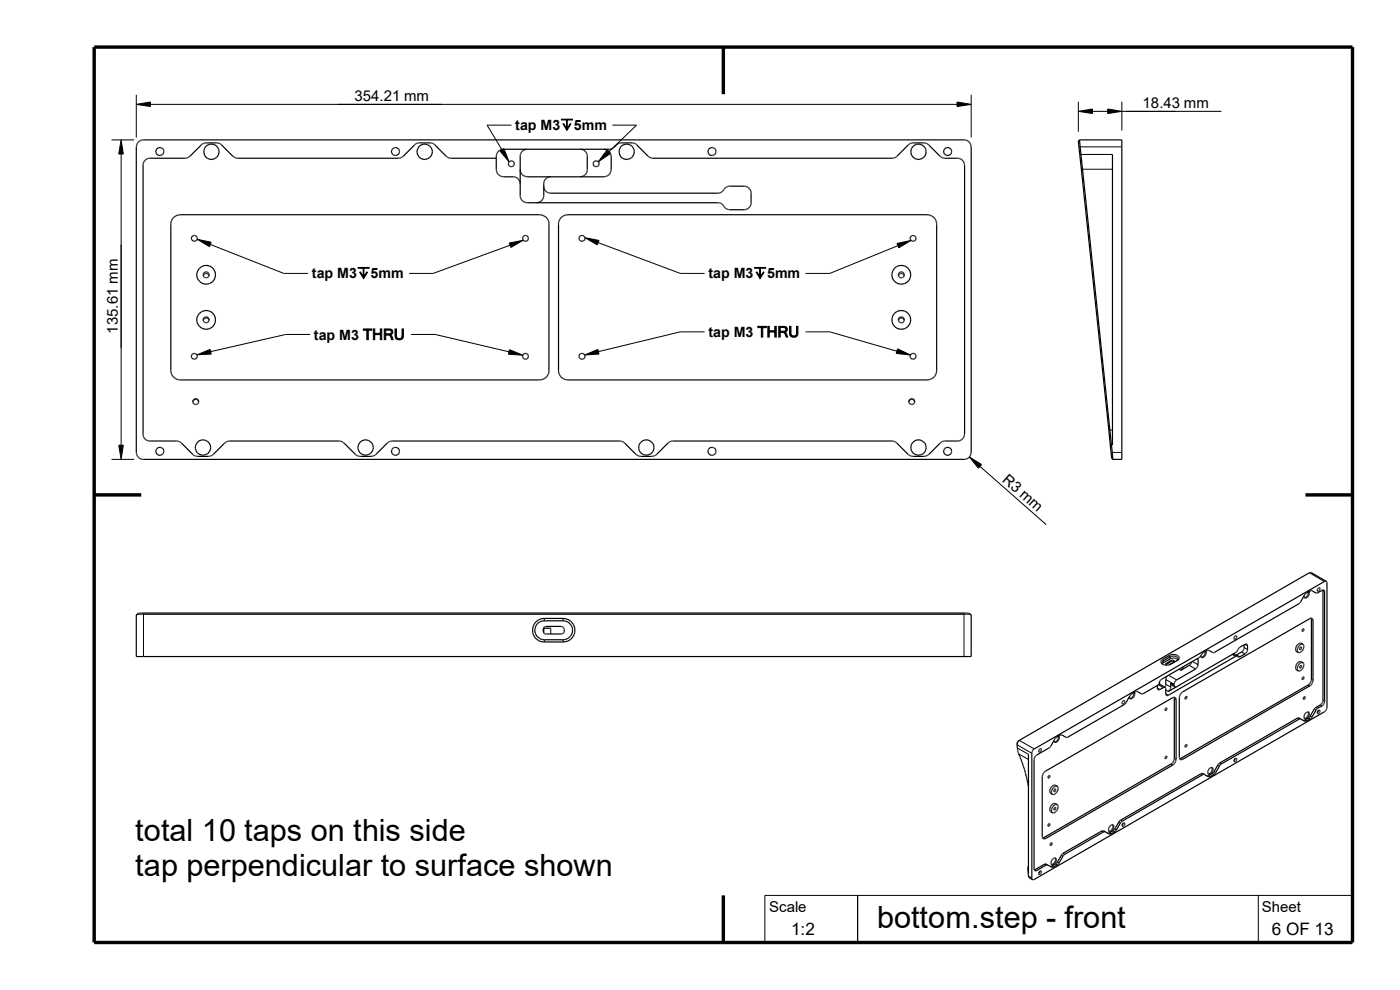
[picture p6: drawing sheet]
<svg xmlns="http://www.w3.org/2000/svg" width="297mm" height="210mm" viewBox="0 0 297 210" stroke-linecap="round" stroke-linejoin="round" font-family="sans-serif">
<g fill="none" stroke="#000" stroke-width=".25">
<path d="M29.3 30.2l.9-.5h174.6a1.55 1.55 0 0 1 1.2 1.5v64.9a1.47 1.47 0 0 1-1.2 1.4h-174.6a1.55 1.55 0 0 1-1.3-1.5v-64.8zM39.7 33.5l-8.1 .1-.8 .4-.4 .8v57.5a1.51 1.51 0 0 0 1.2 1.3h6.2l.7 .4 2.8 2.7 3.3 .1 .4-.2M39.8 33.4v.1M43.1 30.4l-2.9 2.8-.5 .3M43.1 30.4h.1M43.2 30.4h.1M46.4 30.4l-2.9-.1-.4 .1M46.4 30.4h.1M46.5 30.4l.4 .2M46.6 30.4h.1M46.9 30.6h.1M46.9 30.6l2.5 2.6 .9 .4h34.4l.4-.2"/>
<path d="M49.9 33.4l.1 .1M85 33.4v.1M85.1 33.4l3.3-3 3-.1 .8 .3 2.6 2.7 .7 .3h9.8M95.2 33.5h.1M111.7 31.7l-.8 .3-.5 .9v8.8a1.48 1.48 0 0 0 1.3 1.3h40.9l.7 .4 .6 .8 .8 .3h3.3l.5-.1 .6-.5 .2-.6v-2.6l-.2-.6-.4-.3-.6-.3h-3.5l-1 .6a1.57 1.57 0 0 1-1.1 .9h-35.9l-.9-.5-.3-.7M116.6 37.5l-.9 .5-.3 .7-.1 3.2a1.57 1.57 0 0 1-1.5 1.1M123.2 31.7l.9 .3 .5 .9v3.3a1.6 1.6 0 0 1-1.5 1.3M128.3 31.7l.8 .3 .5 .9 .1 3.1a1.58 1.58 0 0 1-1.6 1.5h-16.4a1.47 1.47 0 0 1-1.3-1.3M129.8 31.5v.1M131.2 30.4l-1.2 1.1-.5 .2h-23.1l-.7 .4-.4 .8v3.1a1.58 1.58 0 0 0 1.5 1.5h2.3a1.74 1.74 0 0 1 1.2 1.1l.1 .3M131.2 30.4h.1M131.2 30.4l.4-.1h2.7l.7 .3"/>
<path d="M131.3 30.4h.1M134.5 30.4h.1M134.7 30.4h.1M135 30.6h.1M135 30.6l2.5 2.6 .9 .4h51l.8-.3 2.6-2.7M138 33.4v.1M189.7 33.5h.1M192.8 30.6h.1M192.9 30.6l.6-.3h2.7l.6 .3M196.8 30.6h.1M196.9 30.6l2.7 2.7 .7 .3h3.1l.4 .1 .6 .6 .2 .8v57.2a1.51 1.51 0 0 1-1.2 1.3h-3.4M200 33.5h.1"/>
<path d="M228.9 31.2l.2 1.6M229 29.7h9v67.8h-1.9M229 29.7l-.2 .2 .1 1.3M229 29.7l.2 1.5M229.1 32.8l.3 3.1M229.1 32.8h.2M229.2 31.2l.5 4.7M229.2 31.2h-.3M229.4 35.9l5.8 55.4M229.4 35.9h.3M229.7 35.9l5.8 55.3M236 32.8v61.6"/>
<path d="M37 46l.5-.3 .7-.1h76.3a1.98 1.98 0 0 1 2 1.6l-.1 32a1.95 1.95 0 0 1-1.9 1.4h-76.3a2.01 2.01 0 0 1-2-1.9v-31.3l.3-.8zM43.1 58.5l.5-.5 .6 .2 .1 .3M44.1 58.8h.1M119 46.1l.8-.4 .7-.1h76.2a2.13 2.13 0 0 1 2 1.8v31.3a2.01 2.01 0 0 1-2 1.9h-76.2a2.01 2.01 0 0 1-2-1.6v-31.8zM152.8 43.1h.1M191.8 58.5l-.2-.3-.5-.2-.3 .2-.2 .3M43.1 67.9l.4 .6 .7-.2M43.1 67.9a.64 .64 0 0 1 .7-.7 .64 .64 0 0 1 .6 .7M43.1 67.9h.1M43.1 67.9a.64 .64 0 0 1 .7-.5 .64 .64 0 0 1 .6 .5M43.2 68.1v.1M43.4 68.4h.1"/>
<path d="M43.6 68.5h.1M44.2 68.2v.1M44.4 67.9l-.2 .3M190.6 67.9v.1M190.6 68v.1M190.7 68.1v.1M191.8 67.9a.64 .64 0 0 0-.6-.5 .64 .64 0 0 0-.6 .5M191.9 67.9l-.1 .3-.5 .3-.5-.1-.2-.3M191.9 67.9a.64 .64 0 0 0-.7-.7 .64 .64 0 0 0-.6 .7M191.9 67.9h-.1M40.9 85.3l.2-.4 .3-.2 .5 .1 .3 .5M41 84.9h.1"/>
<path d="M41.4 96.7h.1M41.7 96.8h.1M41.8 84.7h-.7l-.2 .6M41.8 84.7h.1M41.9 84.7a.64 .64 0 0 1 0 1 .64 .64 0 0 1-1-.4M44.4 96.8h.1M44.7 96.7h.1M45 96.6h.1M48.1 93.7l-3.1 2.9M48.2 93.6h23.9l.9 .4 2.8 2.7M48.2 93.6l-.1 .1M75.8 96.7h.1"/>
<path d="M79 96.8h-.1M79.2 96.7h.1M82.5 93.7l-3.2 3-3.1 .1-.3-.1M82.5 93.7h.1M132 93.6h.1M142.2 93.6h.1M189.7 93.6h.1M192.8 85.3l.2-.5 .3-.1a.65 .65 0 0 1 .8 .6M192.9 84.9l-.1 .1M200 93.6l-.4 .3-2.6 2.5-.8 .4h-2.7l-.4-.1-2.9-2.8-.8-.3h-46.8l-.7 .3-2.6 2.5-.9 .4h-2.6l-.5-.1-2.9-2.8-.8-.3h-48.5l-.6 .1M200 93.6h.1M235.2 91.3l.3 3.1"/>
<path d="M235.5 91.2l.5 4.8M235.5 91.2l-.3 .1M235.5 94.4h.3M235.5 94.4l.2 1.6M235.7 96l.1 1.2 .3 .3M236 96h-.3M236 96l.1 1.5M29 130.4l176.3-.1 .7 .1M29.2 130.3l-.1 .1M29.2 130.2l-.3 .2v8.9h177.1v-8.9M29.2 130.1l175.9-.1 .7 .2 .2 .2M29.2 130.1v.1"/>
<path d="M113.5 132.1l.7-.6 .8-.3h4.5a2.5 2.5 0 0 1 2.5 2.5 2.5 2.5 0 0 1-2.5 2.5h-4a2.52 2.52 0 0 1-2.3-1.5 2.52 2.52 0 0 1 .3-2.6zM114.2 132.2l.6-.4 .7-.1h4a2.01 2.01 0 0 1 2 2 2.01 2.01 0 0 1-2 2h-4a2.03 2.03 0 0 1-1.9-1.3 2.03 2.03 0 0 1 .6-2.2zM115.2 134h.1M115.3 133.3v.8l.4 .4h3.6l.4-.4M115.3 133.3l.5-.4h3.3l.6 .4M115.3 133.3h1.5M115.3 133.2v.1M115.3 134.2h.1M115.4 133.3v.9M119.3 133h.1M119.4 134.4h.1M119.6 133.2v1"/>
<path d="M205.7 130.1v.1M205.8 130.3v.1M249.9 140a.62 .62 0 0 0-.8-.8l-.8 .1-1.5 .9M249.9 140h.1M249.9 139.9h.1M249.9 140l-.6-.4-.8 .1-2 1.1M254.1 139.7l.1 1.4-.2 .4-.4 .4-4.1 2.4-.4 .6v.6l.1 .2h.4M255.1 138.5v.1M255.2 138.5l-.8 1-8 4.6-.4 .5M255.7 138.2v.1M255.7 138.3h.1M255.7 138.3l-.4 .9-.5 .2v-.3"/>
<path d="M255.8 138.1l.1 .5-.3 .6-.5 .3-.3-.1M261.5 138.9l.3-.1 .7 .4M261.8 135.6h.1M261.9 135.1l.2-.2 .3 .1-.1 .5-.3 .1h-.2zM262 135h.1M262.1 134.9h.1M262.3 135.3v.1M262.3 138.9v.1M262.5 139.2h-.4l-14.2 8.3M262.5 138l-.3 .4-12.6 7.3M262.6 137.9l-.1 .2M262.6 137.9h.1"/>
<path d="M262.7 137.7h.1M262.7 139.4h.1M263 139.4h-.1M263.9 136.8v.7l-.2 .6-1.6 .9M264.2 136.7h.1M264.2 136.7l-1.3 .7-.3 .5M264.2 136.7l.3-.1 .2 .3-.1 1.2M264.5 136.7h.1M264.6 138.1l-.1 .3a2.2 2.2 0 0 1-1.9 1l-.1-.2M264.6 136.7v.1M264.6 138v.1M275.7 137.5l.4-.2v.3l-.2 .2h-.1z"/>
<path d="M275.7 127.9h.1M275.7 137.8h.1M275.8 137.4h.1M275.8 137.3h.1M276 137.2v.1M276.1 137.2v.1M276.1 137.3h.1M276.1 137.5h.1M276.3 133.6l.3-.2-.2 .5h-.2zM276.3 133.9h.1M276.4 136.7a1 1 0 0 0-1.5 .8v.5l.5 .4M276.4 136.7a1.14 1.14 0 0 0-1 1.7"/>
<path d="M276.4 136.7h.1a1.27 1.27 0 0 1-1 1.8l-.1-.1M276.6 136.8v.1M276.6 126.5l.1 .3M276.7 126.7h.1M276.7 126.8h.1M277.6 125.6a.99 .99 0 0 1-.9 1.2M277.6 125.6h.1M277.6 125.7v.1M277.7 125.6a.99 .99 0 0 1-.9 1.2M277.7 125.5v.1M277.9 131.2l.4-.1 .3 .3v13.1l-.4 .8-27.3 15.8-.5 .1-.1-.2M277.9 131.2h.1"/>
<path d="M277.9 131.2l-27 15.6-.4 .4-.3 .8 .1 13M278.1 131.1h.1M278.2 131.1v13.1l-.3 .7-.3 .3M279.5 125.8h-.3l-.9-.5h-.3l-1.2 .8-1.2 2-18 10.3-.3 .1-1.1-.6-1 .6M279.5 125.8h.1M279.7 124.7h.3a.49 .49 0 0 1-.5 .7v-.4M279.8 124.7l-.3 .4M280 124.7h.1M280.6 125.2l.1 23.4-.2 .4M280.6 125.2l-1.1 .6M280.6 125.2h.3l.1 .2v23.6l-.5 .7-1 .6M280.9 125.3h.1"/>
<path d="M281.3 123.3h-.3l-61.7 35.7M281.3 123.3h.1M281.3 123.3l-3.1-1.8h-.4l-61.6 35.6M281.4 123.3l.1 .2v26.7l-.2 .5-62.1 35.9-.3-.2v-26.8l.4-.6M215.9 159.3v.1M216.1 157.2l-.3 .4 .3 2.2a33.8 33.8 0 0 1 2.1 7M216.1 157.2h.1M216.2 157.1l-.1 .1M216.2 157.1l-.3 .3-.1 .4M219.3 159h.1M220.3 159.4l.1 .1M220.4 159.2l-.1 .1"/>
<path d="M220.4 159.5v.1M220.6 158.9h.3v.3l-.3 .4-.2-.1zM220.6 158.9h.1M222.8 158.4h.1M223.6 157.1l.3 .4M223.6 157.3v.1M223.8 156.8l-1.2 1.9-2.8 1.5-.4 .9v23.3l.1 .3M223.8 156.8h.1M223.9 157.5h.1M224.5 156.2v.4l-.2 .5-.6 .3M224.5 156.2h.1M224.7 156.1v.1"/>
<path d="M224.7 156.2a.91 .91 0 0 1-.3 1.1l-.5 .2M225 155.9v.1M238.2 148.8h.1M238.3 148.7h.1M238.6 148.6l-.1 .6-.4 .2v-.5l.3-.3 .2 .1M238.6 149.4l-12.1 7-.3 .1-.9-.6-.4 .1-1.1 .8M238.6 149.4h.1M238.8 149.2v.1M239.6 148.1h.1M239.7 148.2h.1M239.8 147.6l-1.2 1.8M239.8 147.5v.1"/>
<path d="M239.8 147.4h.1M240.5 146.9v.5l-.3 .6-.6 .2v-.3M240.7 146.9a.94 .94 0 0 1-1 1.3M240.7 146.9h.1M241 146.7h.1M242.1 147.2l-.8-.5h-.4l-1.1 .8M242.1 147.2h.1M245.5 145.4v.7l.2 .2h.3l.8-.5h.4M245.7 146.3h.1M245.9 145.1l1.3 .7M246 144.7l-.1 .1M246 144.6l-.1 .6-3.4 2h-.3"/>
<path d="M246 144.6v.6M246 146.3h.1M246.3 140.6l.1 .1M246.5 140.4h.1M246.7 140.6v.1M246.8 140.2h.1M246.8 140.2a.42 .42 0 0 0-.1 .7h.1M247.1 145.7v.1M247.2 145.8h.1M247.2 150.3l.4-.1-.2 .5h-.3zM247.2 145.8l.2 1.6v.1h.4M247.2 145.5l-.1 .3"/>
<path d="M247.2 150.4h.1M247.3 140.8l1.3-.8 .6 .3v.1l-.7-.1-1.1 .7zM247.3 140.8v.1M247.4 141l.1 .1M247.4 150.7h-.1M247.4 147.5h.1M247.4 143.7l-.2 1.9M247.5 147.5v.1M247.5 150.5h.1M247.6 143.4l-.2 .4M247.7 147.5v.1M247.8 147.5h.1"/>
<path d="M248.4 145.2h.1M248.9 148l-27.3 15.7-.5 1 .1 13.1M249.1 147.9v13.1l-.3 .8-27.6 16M249.1 140.4l-1.1 .7M249.2 145.7l-.7-.5-.1-.3v1.1l-.5 .7 1.7-1M249.3 148h.1M249.3 148h-.5M249.3 148l.2 .2v12.9l-.5 1-27.2 15.8M249.5 148.3v.1M249.6 145.7h.1M249.8 140.1l.4-.5a1.39 1.39 0 0 0-2.1-.5l-1.6 .8-.2 .4v.3M249.8 140.1l-.2 .1"/>
<path d="M249.8 140.1l-1.9 1h-.9l-.6-.4M249.9 140l-.1 .1M250.5 142.2h.1M250.7 142l-.1 .2M250.7 142h.1M251 141.7l-.2 .3M251 141.6h.1M251 141.4v.3M251.4 148.2h.1M251.4 148l.4-.3-.2 .6M251.4 148v.3h.2M251.4 148h.1"/>
<path d="M251.4 158.2v.1M251.5 158l.3-.1v.4l-.3 .2zM251.6 148.3h.1M251.6 158.5h.1M251.7 147.7h.1M251.8 158h.1M251.8 147.8h.1M251.8 158.1v.1M251.8 147.9v.1M252.6 140.9h.1M252.7 140.6v.1M252.8 140.4l-.5 .7-1.8 1.1"/>
<path d="M275.7 141.7h.1M275.8 141.4l.3-.2v.3l-.2 .2h-.1zM275.8 141.3h.1M275.8 141.2h.1M275.9 152.5h-.3l-16.5 9.6-1.2 1.8M275.9 152.5l-.4-.2h-.2l-16.6 9.6M275.9 141.2h.1M276 141.6l-.1 .1M276.1 141.4h.1M276.1 141.2h.1M276.3 143.8h.1M276.3 144.2h.1"/>
<path d="M276.4 140.6a1 1 0 0 0-1.5 .8v.5l.5 .4M276.4 140.6l.2 .1a1.38 1.38 0 0 1-.7 1.5l-.5 .1M276.4 140.6a1.14 1.14 0 0 0-1 1.7M276.4 152.8h.4M276.5 143.6h.1v.3l-.3 .3-.1-.3zM276.5 148.3h.1M276.6 147.9l.3-.1v.3l-.3 .3-.1-.3zM276.7 148.3h.1M276.8 148.2v.1M276.8 153h.1M276.9 152.4h.1M276.9 151.3a.46 .46 0 0 1 .7-.3 .46 .46 0 0 1 .1 .7l-.2 .5a.5 .5 0 0 1-.9 .1v-.4z"/>
<path d="M277 153h.1M277.5 151h.1M277.5 151l.1 .3M277.6 145.3l-27.3 15.7M277.6 151.3h.1M277.6 151.3l-.4 .9-.5 .2M277.6 145.2v.1M278.1 152.4l-.9 .6h-.4l-.9-.5M278.1 152.4h.1M278.3 152.2l-.2 .2M278.3 152.1v.1M278.8 150.4h.1"/>
<path d="M279.1 150.1l-1.2 1.9-1.2 .8M279.1 150.1h.1M279.4 151.1l.5-.5a.5 .5 0 0 1-.3 .8h-.1M279.4 151.1l.1 .3M279.5 150.3l-1.2 1.8M279.5 150.3h.1M279.5 151.4h.1M279.5 151l-.1 .1M279.6 150.8l-.1 .2M279.7 150.7l-.1 .1M280.5 149.1l-.4 .4-1 .6M280.5 149v.1"/>
<path d="M281 149.1h-.1M218.2 160v25.2M221.1 177.7l.1 .1M221.2 177.8l.2 .2 .4-.1M221.8 177.9h.1M222.4 174.8h.4a.35 .35 0 0 1-.1 .4 .35 .35 0 0 1-.4 .1zM222.6 164.9h.1M222.7 164.5v.1M222.7 164.6l-.1 .4M222.7 175h.1M222.7 164.5h-.2l-.2 .4v.2l.3-.1M222.8 179.2h.1"/>
<path d="M222.8 178.9v.3M222.8 178.9h.1M222.9 178.9l.3-.1v.4l-.2 .2-.2-.2M223.1 178.8h.1M223.6 167.9h.1M223.7 167.4l-.1 .5 .3-.2M223.7 167.4h.1M223.7 167.4h.3l-.1 .3M223.8 167.9h-.1M223.9 171.6l-.3 .2a.33 .33 0 0 1 0-.3 .33 .33 0 0 1 .4-.2l-.1 .4M223.9 167.7v.1M224.3 166.8a1.06 1.06 0 0 0-1.3 .1 1.06 1.06 0 0 0-.2 1.2l.5 .4"/>
<path d="M224.3 170.7a1 1 0 0 0-1.6 .8l.1 .5 .5 .4M224.3 166.8l.2 .3a1.66 1.66 0 0 1-.7 1.3l-.5 .1M224.3 166.8a1.14 1.14 0 0 0-1 1.7M224.3 170.7a1.16 1.16 0 0 0-1 1.7M224.3 170.7h.1M224.4 170.7l.1 .5-.2 .6-.5 .6h-.5M233.8 176.3l-8.3 4.7-1.4 2.2-1 .6h-.3M233.8 176.3h.1M233.8 176.3l.3-.1 .4 .2M234.5 176.4l.8 .6 .4-.1 .8-.5M234.5 176.4l-.4 .1-8.3 4.8-1.5 2.2-.9 .5-1.1-.5M235.6 176.9v.1"/>
<path d="M236.1 175a.97 .97 0 0 0-.7 1.4l.5-.1 .3-.4 .1-.8-.2-.1M236.1 175v.1a1.04 1.04 0 0 1-.8 1.3l-.1-.1M236.1 175h.1M236.2 175h.1M236.3 175.2h.1M236.5 176.4h.1M236.5 175.9l-.3 .3-.9 .5h-.4M236.5 175.9h.1M236.7 176.3l-.2 .1M236.7 176.3h.1M237.5 174.2l-1 1.7M237.5 174.2h.1"/>
<path d="M237.5 174.1h.1M237.7 174.5h.1M238.1 174.9h.1M238.2 174.9h.1M238.2 174.7h.1M238.3 175.3h.1M238.6 174.6l-.1 .4a.3 .3 0 0 1-.1 .3 .3 .3 0 0 1-.4 0l.3-.7M238.6 174.6l-.4 .1-.2 .3M238.6 174.6v.1M238.6 174.9h.1M247.2 160.6h.1M247.3 160.4h.3v.3a.21 .21 0 0 1-.2 .2 .21 .21 0 0 1-.3-.2z"/>
<path d="M250.3 161.1h.1M255.1 164.3l-17.1 9.9-1.3 2.1M255.1 164.3h.1M255.5 164.3h-.3M255.5 164.3l-.4-.3-.3 .1-17.3 10.1M256.3 164.5v.1M256.5 163.1a.49 .49 0 0 1 .8-.1 .49 .49 0 0 1 0 .7l-.5 .5a.39 .39 0 0 1-.4 0 .39 .39 0 0 1-.2-.4zM257.1 162.8a1.06 1.06 0 0 1-.8 1.4M257.3 162.9v.1M257.4 163.9v.1M257.5 163.7v.1M257.9 164h.1"/>
<path d="M257.9 163.9l-.3 .4-.9 .5h-.3l-.9-.5M258.7 161.9l-1.3 2-1 .6-.4 .1M258.7 161.9h.1M258.9 162.3h.1M261.8 161.2l.3-.3h.2a.46 .46 0 0 1-.2 .6M261.8 161.2v.1M261.9 161.1l-.1 .4h.3M261.9 161.2h.1M261.9 161.6h.1M261.9 161l.1 .1M262 161.1l-.1 .1M262 160.9v.2"/>
<path d="M262.1 161.5h.1M218.1 184.1l.1 1.9 .8 .6M218.1 183.8v.5M218.2 183.8l-.1 .1M218.2 183.8h-.1M218.2 186.1h.1M218.3 186.1v.1M219 186.6h.1M219.4 186.6h.1M219.5 184.7h.1M220.3 185.4h.1M220.3 185.3h.1"/>
<path d="M220.5 185l.4-.2a.51 .51 0 0 1-.4 .7zM220.5 185h.1M220.6 185l-.2 .2M220.6 185.5h-.1M220.6 184.8v.2M222.3 183.5h-.4l-2.1 1.2h-.3M222.3 183.5l-.6-.2-2.3 1.2M223.3 183.3l-.2 .1M223.3 183.3h.1M223.9 182l.2 .2a1.11 1.11 0 0 1-.4 1.1l-.3 .2-.3-.1M223.9 182a1.01 1.01 0 0 0-.8 1.4M223.9 182v.1a1.11 1.11 0 0 1-.5 1.2h-.1"/>
<path d="M223.9 182.2h.1M224.1 183.1h.1M224.5 183.3h.1M225.2 181.3v.1"/>
<circle cx="33.9" cy="32.1" r=".85"/>
<circle cx="44.8" cy="32.2" r="1.63"/>
<circle cx="83.9" cy="32.2" r=".84"/>
<circle cx="90.1" cy="32.2" r="1.63"/>
<circle cx="108.5" cy="34.7" r=".64"/>
<circle cx="126.5" cy="34.7" r=".63"/>
<circle cx="132.9" cy="32.2" r="1.63"/>
<circle cx="151" cy="32.1" r=".85"/>
<circle cx="194.9" cy="32.2" r="1.63"/>
<circle cx="201" cy="32.1" r=".85"/>
<circle cx="41.2" cy="50.6" r=".63"/>
<circle cx="43.7" cy="58.3" r="2.01"/>
<circle cx="43.7" cy="58.3" r=".62"/>
<circle cx="111.5" cy="50.6" r=".62"/>
<circle cx="123.5" cy="50.6" r=".63"/>
<circle cx="191.2" cy="58.3" r="2"/>
<circle cx="191.2" cy="58.3" r=".63"/>
<circle cx="193.7" cy="50.6" r=".63"/>
<circle cx="41.2" cy="75.6" r=".62"/>
<circle cx="43.7" cy="67.9" r="1.99"/>
<circle cx="111.5" cy="75.6" r=".63"/>
<circle cx="123.5" cy="75.6" r=".63"/>
<circle cx="191.2" cy="67.9" r="2"/>
<circle cx="193.7" cy="75.6" r=".62"/>
<circle cx="33.9" cy="95.7" r=".85"/>
<circle cx="43.1" cy="94.9" r="1.62"/>
<circle cx="77.6" cy="94.9" r="1.62"/>
<circle cx="83.9" cy="95.7" r=".85"/>
<circle cx="137.1" cy="94.9" r="1.62"/>
<circle cx="151" cy="95.7" r=".85"/>
<circle cx="193.4" cy="85.2" r=".64"/>
<circle cx="194.9" cy="94.9" r="1.62"/>
<circle cx="201" cy="95.7" r=".85"/>
</g>
<g fill="none" stroke="#000" stroke-width=".21">
<path d="M23.7 29.7h4.7M25.7 29.7l.5 3h-1zM25.7 32.7v61.7M28.9 20.1v9.1M28.9 22.1l3-.5v1zM31.9 22.1h171.1M106 32l.9-.5 1.1 2.8zM108.5 26.5h-5.2l3.2 5.2M128.7 31.9l.8 .7-2.6 1.7zM129.9 26.5h5.1l-5.9 5.8M203 21.6l3 .5-3 .5zM206 20.1v9.1"/>
<path d="M228.8 21.6v6.3M228.8 23.6l3-.5v1zM229.2 31.2h8.8M229.3 32.8h6.7M229.7 35.9h6.3M231.8 23.6h3.2M235 23.1l3 .5-3 .5zM238 21.6v6.1M238 23.6h21.1M41.8 50.8l3 .6-.4 .9zM44.6 51.9l15.6 6.1h5.2M108 51.6l3-.6-2.6 1.5z"/>
<path d="M108.2 52l-16.3 6h-5.1M124.1 50.4l3 .6-.4 .9zM126.9 51.5l17.4 6.5h5.2M190.3 51.6l3-.6-2.6 1.6zM190.5 52.1l-14.4 5.9h-5.2M41.8 75.3l2.8-1.2 .2 1zM65.8 71h-5.2l-15.9 3.6M87.2 71h5.1l15.7 3.6M108.1 74.2l2.8 1.2-3-.3zM124 75.3l2.8-1.2 .3 1zM149.5 70.4h-5.2l-17.3 4.2M170.9 70.4h5.2l14.2 4.1"/>
<path d="M190.4 74l2.8 1.3-3.1-.3zM23.7 97.5h4.7M25.2 94.4h1l-.5 3.1zM205.7 96.9l2.5 1.7-.6 .7zM207.9 98.9l14.1 12.4M235.5 91.2h.5M235.8 94.4h.2M236 96h2M30.4 130v9.3M115.5 131.2v.5M115.5 135.7v.5M116.8 133.3v1.2"/>
<path d="M119.5 131.2v.5M119.5 135.7v.5M204.5 130v9.3M246.6 139.9l.2 .7M248.1 139.1l.1 .7M254 139.7l.2 .2M261.5 138.9l.6 .3M262.3 138.9l.8 .4M263.4 138.3l.7 .4M263.9 137.4l.8 .4M264.1 136.7l.6 .3M277.8 121.5l3.2 1.9"/>
<path d="M278.2 131.4l.4 .2M280.7 125.3l.3 .2M215.8 158l3.1 1.8M215.8 158.7l2.4 1.3M216.1 159.9l2.1 1.2M216.2 157.1l3.2 1.8M245.5 146l.6 .3M245.7 145.2l1.1 .7M247.3 144.1l1.8 1.1M247.3 147.2l.6 .3M247.3 145.2l1.1 .6M247.3 146.4l.6 .3"/>
<path d="M247.4 140.8v.2M247.9 143.3l1.7 .9M248.4 144.9l.7 .5M248.5 140.1v.2M249 140.1v.2M249.1 140.2v.2M249.1 148.2l.4 .2M250.1 142l.4 .2M252.3 141.1l1.3 .8M253 140.3l1.2 .7M275.2 152.4l.4 .2M276.8 152.7l.4 .3"/>
<path d="M277.5 145.3l.4 .2M277.6 152.3l.4 .2M278 151.9l.3 .2M278.2 144.1l.4 .2M278.8 150.5l.4 .2M279.2 150.1l.3 .1M280.1 149.5l.4 .2M280.7 148.6l.3 .2M221.5 177.7l.3 .2M233.8 176.3l.3 .2M235.3 176.7l.4 .2M236.1 176.2l.4 .2"/>
<path d="M236.5 175.9l.4 .2M237.4 174.4l.3 .2M237.7 174l.4 .2M248.4 162.1l.4 .2M249.1 160.9l.4 .2M250.5 160.9l.4 .2M254.8 164.1l.3 .2M256.4 164.5l.4 .3M257.2 164.1l.4 .2M257.6 163.7l.3 .2M258.4 162.2l.3 .2M258.8 161.8l.3 .3"/>
<path d="M181.9 189.9v10h-19.6v-10h124.6M218.1 185.2h.1M218.2 185.8l.7 .5M219.6 184.5l.3 .2M221.6 183.3l.3 .2M223.1 183.7l.4 .2M223.9 183.3l.4 .2M224.3 182.9l.4 .2M225.2 181.4l.3 .3M225.5 181l.4 .2M267 189.9v10"/>
</g>
<g fill="#000">
<path d="M25.2 29.7h1v3h-1zM28.9 21.7h3v.9h-3zM106 31.5h2v2.8h-2zM127 31.9h2.5v2.4h-2.5zM203 21.7h3v.9h-3zM228.8 23.2h3v.9h-3zM235 23.2h3v.9h-3zM41.9 50.8h2.9v1.5h-2.9zM108 51h3v1.5h-3zM124.2 50.5h2.9v1.4h-2.9zM190.3 51.1h2.9v1.5h-2.9zM41.9 74.2h2.9v1.1h-2.9z"/>
<path d="M107.9 74.2h2.9v1.2h-2.9zM124.2 74.2h2.9v1.1h-2.9zM190.1 74h3v1.3h-3zM25.2 94.4h1v3.1h-1zM205.7 97h2.5v2.3h-2.5z"/>
</g>
<path d="M20 10h266.9v189.9h-266.9zM153.5 10v10M20 105h10M276.9 105h10M153.5 189.9v10" fill="none" stroke="#000" stroke-width=".72" stroke-linecap="butt"/>
<g font-size="6.5">
<text x="28.7" y="178.5">total 10 taps on this side</text>
<text x="28.7" y="185.8">tap perpendicular to surface shown</text>
<text x="186.1" y="196.9">bottom.step - front</text>
</g>
<g font-size="3.6">
<text x="167.8" y="198.4">1:2</text>
<text x="269.8" y="198.4">6 OF 13</text>
</g>
<g font-size="3.2">
<text x="75.2" y="21.4">354.21 mm</text>
<text x="242.4" y="22.9">18.43 mm</text>
<text x="25" y="70.8" transform="rotate(-90 25 70.8)">135.61 mm</text>
<text x="212.5" y="102" transform="rotate(41 212.5 102)">R3 mm</text>
<text x="163.2" y="193.5">Scale</text>
<text x="267.7" y="193.5">Sheet</text>
</g>
<g font-size="3">
<text x="109.3" y="27.6">tap M3x5mm</text>
<text x="66.2" y="59.1">tap M3x5mm</text>
<text x="150.3" y="59.1">tap M3x5mm</text>
<text x="150.3" y="71.5">tap M3 THRU</text>
<text x="66.6" y="72.1">tap M3 THRU</text>
</g>
</svg>
